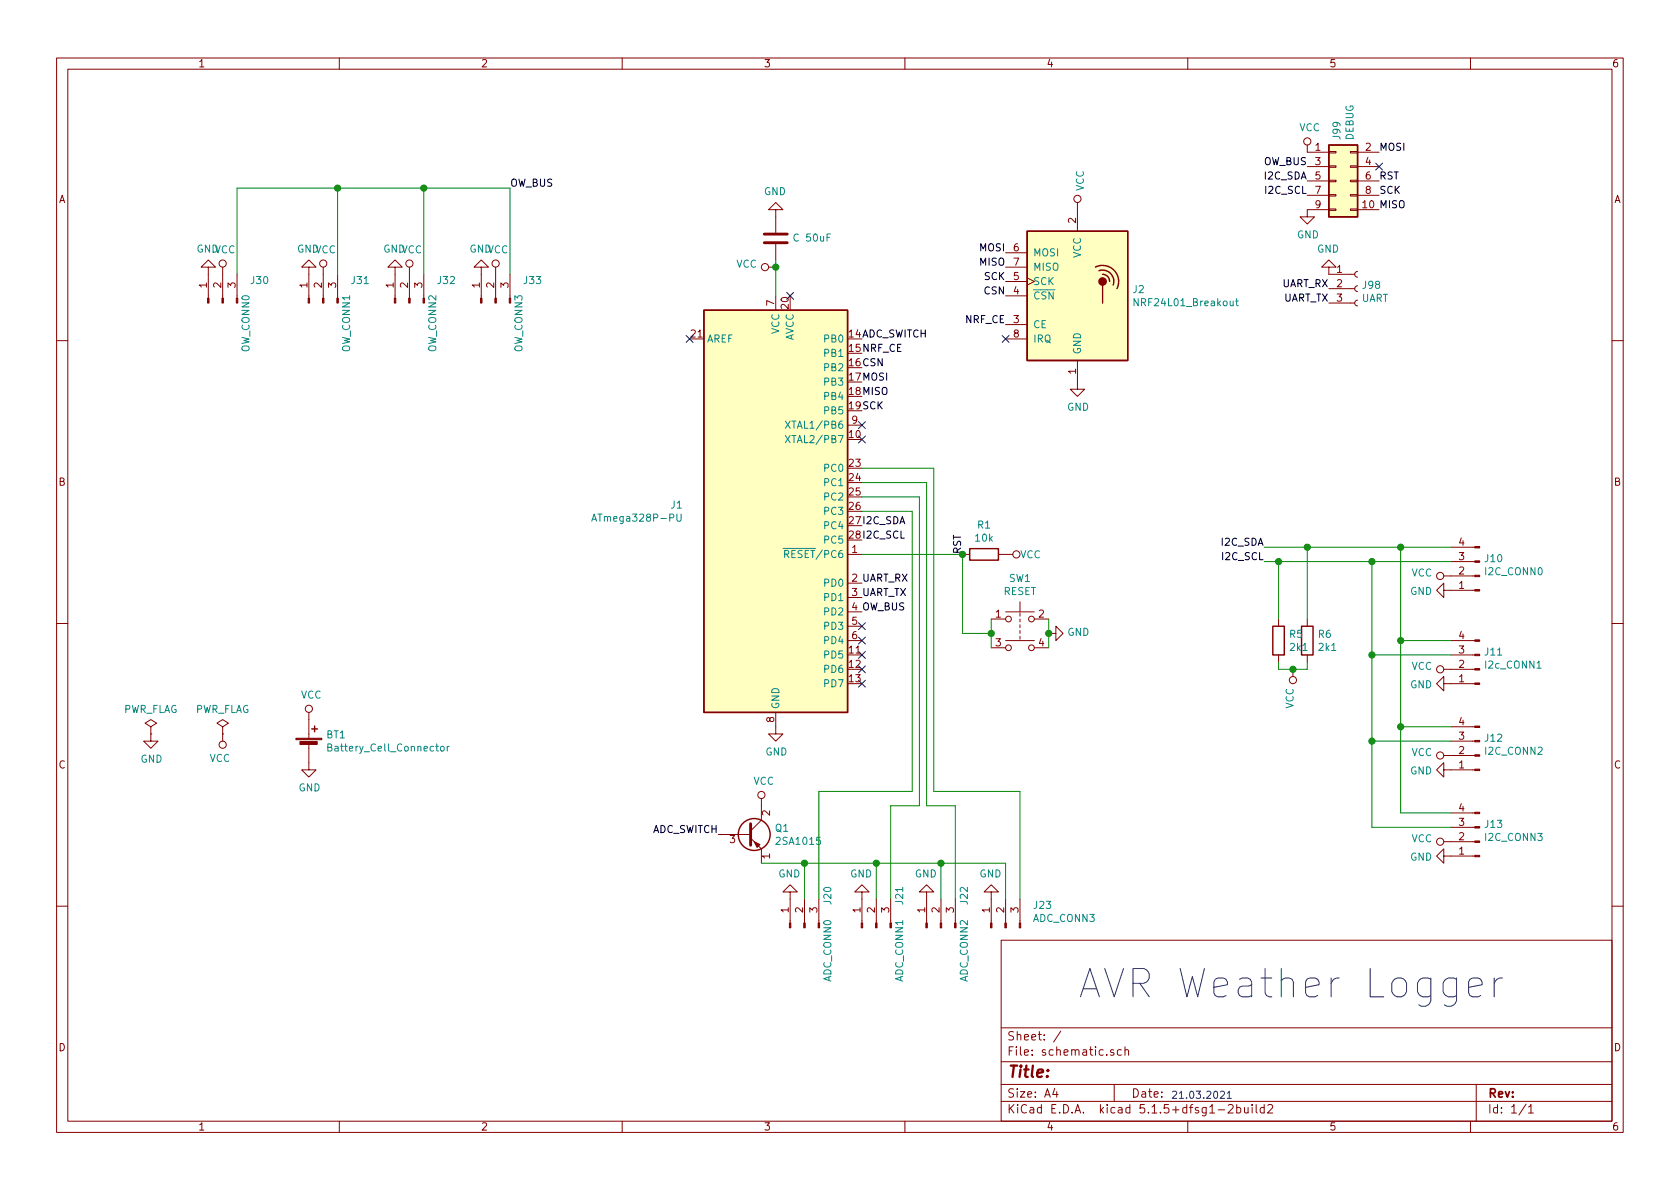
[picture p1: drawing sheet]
<svg xmlns="http://www.w3.org/2000/svg" width="297mm" height="210mm" viewBox="0 0 297 210" stroke-linecap="round" stroke-linejoin="round" font-family="sans-serif">
<g fill="none" stroke="#840000" stroke-width=".18">
<path d="M10 10.3h277v189.9h-277zM12 12.2h273v186.1h-273zM60 10.3v1.9M110 10.3v1.9M160 10.3v1.9M210 10.3v1.9M260 10.3v1.9M137.2 37.1h1.2l-1.2-1.3-1.3 1.3h1.3v4M190.5 35.8v5.1M231.1 25.6v1.3h3.8M231.1 29.5h3.8M231.1 32h3.8"/>
<path d="M231.1 34.5h3.8M234.9 37h1.3v.2h-1.3zM234.9 34.4h1.3v.3h-1.3zM234.9 29.3h1.3v.3h-1.3zM234.9 26.8h1.3v.2h-1.3zM234.9 31.9h1.3v.2h-1.3zM234.9 37.1h-3.8v1.2h1.3l-1.3 1.3-1.2-1.3h1.2M238.8 37h1.2v.2h-1.2zM238.8 34.4h1.2v.3h-1.2zM238.8 29.3h1.2v.3h-1.2zM238.8 26.8h1.2v.2h-1.2zM238.8 31.9h1.2v.2h-1.2z"/>
<path d="M240 26.9h3.8M240 37.1h3.8M240 29.5h3.8M240 32h3.8M240 34.5h3.8M36.8 47.2h1.3l-1.3-1.2-1.2 1.2h1.2v5.5M39.4 47.2v5.5M41.9 48.5v4.2M54.6 47.2h1.3l-1.3-1.2-1.3 1.2h1.3v5.5M57.1 47.2v5.5M59.7 48.5v4.2M69.8 47.2h1.3l-1.3-1.2-1.2 1.2h1.2v5.5"/>
<path d="M72.4 47.2v5.5M74.9 48.5v4.2M85.1 47.2h1.3l-1.3-1.2-1.3 1.2h1.3v5.5M87.6 47.2v5.5M90.2 48.5v4.2M135.9 47.2h1.3M137.2 43.2v2.8M137.2 52.3v2.6M177.8 57.4h3.8M177.8 52.3h3.8M177.8 49.8h3.8M177.8 44.7h3.8"/>
<path d="M177.8 47.2h3.8M177.8 59.9h3.8M181.6 49.1l1.3 .7-1.3 .6M234.9 47.2h1.3l-1.3-1.2-1.2 1.2h1.2v1.3h4.6M234.9 53.6h4.6M234.9 51h4.6M240 53.1l-.3 .1-.2 .3 .1 .4 .4 .2M240 50.5l-.3 .1-.2 .4 .1 .4 .4 .2M240 48l-.3 .1-.2 .3 .1 .4 .4 .2M10 60.2h2M149.9 75.2h2.5M190.5 63.7v5.1h1.3l-1.3 1.3-1.3-1.3h1.3"/>
<path d="M285 60.2h2M149.9 98h2.5M170.2 98h1.2M176.5 98h2.6M256.5 96.8h4.3M256.5 99.3h4.3M10 110.3h2M149.9 113.3h2.5M149.9 108.2h2.5M149.9 103.1h2.5M149.9 105.7h2.5M149.9 110.7h2.5"/>
<path d="M175.3 109.5h2.5M175.3 114.5h2.5M177.8 113.3h5.1M177.8 108.2h5.1M180.3 106.4v1.8M180.3 108.5v.5M180.3 109.5v.5M180.3 110.5v.5M180.3 111.5v.5M180.3 112.5v.5M182.9 109.5h2.5M182.9 114.5h2.5"/>
<path d="M185.4 112h1.3v-1.3l1.3 1.3-1.3 1.3v-1.3M226.1 109.5v1.2M226.1 115.8v1.3M228.6 118.4v1.2M231.1 109.5v1.2M231.1 115.8v1.3M255.3 104.4v-1.3l-1.3 1.3 1.3 1.3v-1.3h5.5M255.3 118.4h5.5M255.3 101.8h5.5M256.5 113.3h4.3M256.5 115.8h4.3M285 110.3h2"/>
<path d="M26.7 128.5l1-.6-1-.7-1 .7 1 .6v1.3M26.7 129.8h.1M26.7 129.8v1.3h1.2l-1.2 1.2-1.3-1.2h1.3M39.4 128.5l1-.6-1-.7-1 .7 1 .6v1.3M39.4 129.8h.1M39.4 129.8v1.3M54.6 131.6v4.5h1.3l-1.3 1.3-1.3-1.3h1.3M54.6 126v4.6M137.2 126v3.8h1.2l-1.2 1.3-1.3-1.3h1.3M255.3 136.1v-1.2l-1.3 1.2 1.3 1.3v-1.3h5.5M255.3 120.9v-1.3l-1.3 1.3 1.3 1.3v-1.3h5.5M255.3 133.6h5.5"/>
<path d="M256.5 128.5h4.3M256.5 131.1h4.3M127 147.6h5.7M132.7 148.2l1.9 1.9v2.5M134.6 141.2v3.8l-1.9 1.9M139.7 157.7h1.3l-1.3-1.2-1.3 1.2h1.3v5.5M142.2 159v4.2M144.8 159v4.2M152.4 157.7h1.3l-1.3-1.2-1.3 1.2h1.3v5.5M154.9 159v4.2M157.5 159v4.2M163.8 157.7h1.3l-1.3-1.2-1.2 1.2h1.2v5.5"/>
<path d="M166.4 159v4.2M168.9 159v4.2M175.3 157.7h1.2l-1.2-1.2-1.3 1.2h1.3v5.5M177.8 159v4.2M180.3 159v4.2M255.3 151.4v-1.3l-1.3 1.3 1.3 1.2v-1.2h5.5M255.3 148.8h5.5M256.5 143.8h4.3M256.5 146.3h4.3M10 160.2h2M177 166.3h108v32h-108zM285 160.2h2"/>
<path d="M60 198.3v1.9M110 198.3v1.9M160 198.3v1.9M177 194.8h108M177 191.8h108M177 187.8h108M177 181.8h108M186.5 192.5l-.4 1h1M186.8 193v1M187.6 182.3l-1.3 2M196.9 185.7l-.4-.1-.2 .2 .1 .2 .5 .2v.3h-.6M197 191.8v3"/>
<path d="M198.3 185.7l-.5-.1-.2 .3v.6l.2 .1 .5-.1M198.9 185.7l.2-.1 .4 .1v.9M198.9 185.1v1.5M210 198.3v1.9M215.4 196.3h1.1M217.2 195.5l.2-.2h.4l.2 .5-.9 1h.9M218.7 195.9l.4-.1 .3 .3-.1 .6h-.6M218.7 195.3v1.5M220 195.8l.1 .9 .3 .1 .3-.1M220.7 195.8v1M221.4 195.3v.2M221.4 195.8v1"/>
<path d="M222.1 195.3v1.3l.2 .2M223.5 195.9l-.4-.1-.3 .3 .1 .6 .2 .1 .4-.1M223.5 195.3v1.5M224.2 195.5l.2-.2h.3l.3 .5-.9 1h.9M260 198.3v1.9M261 191.8v6.5M269.8 195.2l-1.2 2M270.3 195.8l.4-.5v1.5M270.3 196.8h.8"/>
<circle cx="190.5" cy="35.2" r=".63"/>
<circle cx="231.1" cy="25" r=".63"/>
<circle cx="39.4" cy="46.6" r=".63"/>
<circle cx="57.1" cy="46.6" r=".63"/>
<circle cx="72.4" cy="46.6" r=".63"/>
<circle cx="87.6" cy="46.6" r=".63"/>
<circle cx="135.3" cy="47.2" r=".63"/>
<circle cx="179.7" cy="98" r=".63"/>
<circle cx="178.3" cy="114.5" r=".51"/>
<circle cx="178.3" cy="109.5" r=".51"/>
<circle cx="182.4" cy="114.5" r=".51"/>
<circle cx="182.4" cy="109.5" r=".51"/>
<circle cx="254.6" cy="118.4" r=".63"/>
<circle cx="254.6" cy="101.8" r=".63"/>
<circle cx="39.4" cy="131.7" r=".63"/>
<circle cx="54.6" cy="125.3" r=".63"/>
<circle cx="228.6" cy="120.3" r=".63"/>
<circle cx="254.6" cy="133.6" r=".63"/>
<circle cx="134.6" cy="140.6" r=".63"/>
<circle cx="254.6" cy="148.8" r=".63"/>
</g>
<g fill="#840000" stroke="#840000" stroke-width=".18">
<path d="M144.7 163.2h.2v.9h-.2z"/>
<path d="M142.1 163.2h.3v.9h-.3z"/>
<path d="M139.6 163.2h.2v.9h-.2z"/>
<path d="M41.8 52.7h.2v.9h-.2z"/>
<path d="M39.2 52.7h.3v.9h-.3z"/>
<path d="M36.7 52.7h.3v.9h-.3z"/>
<path d="M59.6 52.7h.2v.9h-.2z"/>
<path d="M57 52.7h.3v.9h-.3z"/>
<path d="M54.5 52.7h.2v.9h-.2z"/>
<path d="M90 52.7h.3v.9h-.3z"/>
<path d="M87.5 52.7h.3v.9h-.3z"/>
<path d="M85 52.7h.2v.9h-.2z"/>
<path d="M180.2 163.2h.3v.9h-.3z"/>
<path d="M177.7 163.2h.2v.9h-.2z"/>
<path d="M175.1 163.2h.3v.9h-.3z"/>
<path d="M168.8 163.2h.2v.9h-.2z"/>
<path d="M166.2 163.2h.3v.9h-.3z"/>
<path d="M163.7 163.2h.3v.9h-.3z"/>
<path d="M157.4 163.2h.2v.9h-.2z"/>
<path d="M154.8 163.2h.3v.9h-.3z"/>
<path d="M152.3 163.2h.2v.9h-.2z"/>
<path d="M260.8 143.6h.8v.3h-.8z"/>
<path d="M260.8 146.2h.8v.2h-.8z"/>
<path d="M260.8 148.7h.8v.3h-.8z"/>
<path d="M260.8 151.3h.8v.2h-.8z"/>
<path d="M74.8 52.7h.3v.9h-.3z"/>
<path d="M72.3 52.7h.2v.9h-.2z"/>
<path d="M69.7 52.7h.3v.9h-.3z"/>
<path d="M260.8 113.2h.8v.2h-.8z"/>
<path d="M260.8 115.7h.8v.2h-.8z"/>
<path d="M260.8 118.2h.8v.3h-.8z"/>
<path d="M260.8 120.8h.8v.2h-.8z"/>
<path d="M260.8 96.6h.8v.3h-.8z"/>
<path d="M260.8 99.2h.8v.2h-.8z"/>
<path d="M260.8 101.7h.8v.3h-.8z"/>
<path d="M260.8 104.3h.8v.2h-.8z"/>
<path d="M260.8 128.4h.8v.2h-.8z"/>
<path d="M260.8 130.9h.8v.3h-.8z"/>
<path d="M260.8 133.5h.8v.2h-.8z"/>
<path d="M260.8 136h.8v.3h-.8z"/>
<path d="M133.3 148.8l1.1 .5-.5 .6z"/>
<path d="M52.3 130.6h4.6v.2h-4.6z"/>
<path d="M53 131.1h3.1v.5h-3.1z"/>
</g>
<g fill="#ffffc2" stroke="#ffffc2" stroke-width=".18">
<path d="M181.6 40.9h17.8v22.8h-17.8z"/>
<path d="M234.9 25.6h5.1v12.7h-5.1z"/>
<path d="M124.5 54.9h25.4v71.1h-25.4z"/>
</g>
<g fill="none" stroke="#840000" stroke-width=".25">
<path d="M234.9 25.6h5.1v12.7h-5.1zM124.5 54.9h25.4v71.1h-25.4zM181.6 40.9h17.8v22.8h-17.8zM193.7 47.2a2.84 2.84 0 0 1 3.3 .6 2.84 2.84 0 0 1 .5 3.2M194.3 47.9a1.99 1.99 0 0 1 2 .5 1.99 1.99 0 0 1 .5 2M194.9 48.5a1.25 1.25 0 0 1 1.3 1.3M194.9 50.4v3.2M171.4 97h5.1v2.1h-5.1zM225 110.7h2.1v5.1h-2.1zM230.1 110.7h2.1v5.1h-2.1zM55.1 128.9h1M55.6 128.4v1"/>
<circle cx="133.3" cy="147.6" r="2.82"/>
</g>
<circle cx="194.9" cy="49.8" r=".63" fill="#840000" stroke="#840000" stroke-width=".25"/>
<g fill="none" stroke="#008484" stroke-width=".18">
<path d="M201.2 52.8v1.3l-.7-1.3v1.3M218.5 53.2h.4M218.6 52.8v1.1l.3 .2M138.9 77l.8 1.3M138.9 74.5l.8 1.2M139.7 77l-.8 1.3M139.7 74.5l-.8 1.2M104.6 92.2l.5-1.3 .4 1.3M104.7 91.8h.7M119.7 90.9v1l.2 .3 .4-.1 .1-.2v-1M138.4 97h1.3M138.7 98l.6-.1 .2-.1-.1-.3-.2-.2h-.5v1.3"/>
<path d="M139 98l.5 .6M58 132.2l.5-.1 .1-.2v-.2l-.6-.2v1.3h.5l.1-.1 .1-.3-.3-.2M77.9 132.1l.2-.1 .4 .1v.5l-.1 .2h-.3l-.2-.1zM79.1 132v.8M79.5 132l-.4 .2"/>
</g>
<path d="M132.7 145.7v3.8z" fill="#840000" stroke="#840000" stroke-width=".51"/>
<path d="M135.1 41.4h4.1M135.1 42.9h4.1" fill="none" stroke="#840000" stroke-width=".51"/>
<g fill="none" stroke="#008400" stroke-width=".18">
<path d="M59.7 33.3v15.2M74.9 33.3v15.2M41.9 48.5v-15.2h48.3v15.2M137.2 46v6.3M152.4 87.9h10.2v54.6h-5.1v16.5M152.4 85.3h11.4v57.2h5.1v16.5M152.4 98h17.8v14h5.1M152.4 90.4h8.9v49.5h-16.5v19.1M152.4 82.8h12.7v57.1h15.2v19.1M223.5 96.8h33M223.5 99.3h33M226.1 99.3v10.2"/>
<path d="M231.1 96.8v12.7M242.6 99.3v47h13.9M247.6 96.8v47h8.9M175.3 109.5v5M185.4 109.5v5M226.1 117.1v1.3h5v-1.3M242.6 115.8h13.9M247.6 113.3h8.9M242.6 131.1h13.9M247.6 128.5h8.9M134.6 152.6h43.2v6.4M142.2 152.6v6.4"/>
<path d="M154.9 152.6v6.4M166.4 152.6v6.4"/>
</g>
<path d="M259.7 174.6l2.4-.5v-.4l-.3-.5-.5-.3h-.9l-.5 .3-.2 .5v1.9l.2 .4 .5 .3h.9l.5-.3M264.2 172.9v3.4M265.6 172.9a1.28 1.28 0 0 0-1.4 1M215.8 193.1l.5-.1 .2 .1v.2v.2l-.8 .7h.8M217 193.3l.3-.3v1.2M217 194.2h.7" fill="none" stroke="#0000c2" stroke-width=".18"/>
<g fill="#008400" stroke="#008400" stroke-width=".25">
<circle cx="231.1" cy="96.8" r=".51"/>
<circle cx="175.3" cy="112" r=".51"/>
<circle cx="59.7" cy="33.3" r=".51"/>
<circle cx="74.9" cy="33.3" r=".51"/>
<circle cx="170.2" cy="98" r=".51"/>
<circle cx="185.4" cy="112" r=".51"/>
<circle cx="247.7" cy="113.3" r=".51"/>
<circle cx="228.6" cy="118.4" r=".51"/>
<circle cx="247.7" cy="128.5" r=".51"/>
<circle cx="166.4" cy="152.6" r=".51"/>
<circle cx="242.6" cy="115.8" r=".51"/>
<circle cx="242.6" cy="131.1" r=".51"/>
<circle cx="137.2" cy="47.2" r=".51"/>
<circle cx="154.9" cy="152.6" r=".51"/>
<circle cx="142.2" cy="152.6" r=".51"/>
<circle cx="247.7" cy="96.8" r=".51"/>
<circle cx="242.6" cy="99.3" r=".51"/>
<circle cx="226.1" cy="99.3" r=".51"/>
</g>
<g fill="none" stroke="#000084" stroke-width=".18">
<path d="M243.2 28.8l1.2 1.3M244.4 28.8l-1.2 1.3M121.3 59.3l1.2 1.2M122.5 59.3l-1.2 1.2M139.1 51.7l1.2 1.2M140.3 51.7l-1.2 1.2M177.2 59.3l1.2 1.2M178.4 59.3l-1.2 1.2M151.8 74.6l1.2 1.2M151.8 77.1l1.2 1.2M153 74.6l-1.2 1.2M153 77.1l-1.2 1.2"/>
<path d="M151.8 112.7l1.2 1.2M151.8 115.2l1.2 1.2M151.8 117.7l1.2 1.3M151.8 110.1l1.2 1.2M153 112.7l-1.2 1.2M153 115.2l-1.2 1.2M153 117.7l-1.2 1.3M153 110.1l-1.2 1.2M151.8 120.3l1.2 1.2M153 120.3l-1.2 1.2"/>
</g>
<text font-size="7" fill="#0000c2" x="190.5" y="176.5">AVR Weather Logger</text>
<text font-size="2.8" fill="#840000" x="178" y="190.5">Title:</text>
<g font-size="2.1" fill="#840000">
<text x="178" y="184">Sheet: /</text>
<text x="178" y="186.7">File: schematic.sch</text>
<text x="178" y="196.9">KiCad E.D.A. kicad 5.1.5+dfsg1-2build2</text>
<text x="178" y="194.1">Size: A4</text>
<text x="200" y="194.1">Date:</text>
<text x="263" y="194.1">Rev:</text>
<text x="263" y="196.9">Id: 1/1</text>
</g>
<g font-size="1.8" fill="#840000">
<text x="35" y="11.9">1</text>
<text x="85" y="11.9">2</text>
<text x="135" y="11.9">3</text>
<text x="185" y="11.9">4</text>
<text x="235" y="11.9">5</text>
<text x="285" y="11.9">6</text>
<text x="232.6" y="26.7">1</text>
<text x="232.6" y="29.2">3</text>
<text x="241.5" y="26.7">2</text>
<text x="241.5" y="29.2">4</text>
<text x="10.4" y="35.9">A</text>
<text x="232.6" y="31.7">5</text>
<text x="232.6" y="34.3">7</text>
<text x="241.5" y="31.7">6</text>
<text x="241.5" y="34.3">8</text>
<text x="285.4" y="35.9">A</text>
<text x="190.2" y="39.5" transform="rotate(-90 190.2 39.5)">2</text>
<text x="232.6" y="36.8">9</text>
<text x="179.2" y="44.4">6</text>
<text x="179.2" y="47">7</text>
<text x="36.6" y="50.9" transform="rotate(-90 36.6 50.9)">1</text>
<text x="39.1" y="50.9" transform="rotate(-90 39.1 50.9)">2</text>
<text x="41.7" y="50.9" transform="rotate(-90 41.7 50.9)">3</text>
<text x="54.4" y="50.9" transform="rotate(-90 54.4 50.9)">1</text>
<text x="56.9" y="50.9" transform="rotate(-90 56.9 50.9)">2</text>
<text x="59.4" y="50.9" transform="rotate(-90 59.4 50.9)">3</text>
<text x="69.6" y="50.9" transform="rotate(-90 69.6 50.9)">1</text>
<text x="72.1" y="50.9" transform="rotate(-90 72.1 50.9)">2</text>
<text x="74.7" y="50.9" transform="rotate(-90 74.7 50.9)">3</text>
<text x="84.8" y="50.9" transform="rotate(-90 84.8 50.9)">1</text>
<text x="87.4" y="50.9" transform="rotate(-90 87.4 50.9)">2</text>
<text x="89.9" y="50.9" transform="rotate(-90 89.9 50.9)">3</text>
<text x="179.2" y="52.1">4</text>
<text x="179.2" y="49.5">5</text>
<text x="236.4" y="48.3">1</text>
<text x="236.4" y="50.8">2</text>
<text x="236.4" y="53.3">3</text>
<text x="122.2" y="59.7">21</text>
<text x="136.9" y="54.1" transform="rotate(-90 136.9 54.1)">7</text>
<text x="139.4" y="54.6" transform="rotate(-90 139.4 54.6)">20</text>
<text x="179.2" y="57.1">3</text>
<text x="179.2" y="59.7">8</text>
<text x="190.2" y="66.1" transform="rotate(-90 190.2 66.1)">1</text>
<text x="150.2" y="77.5">10</text>
<text x="150.6" y="74.9">9</text>
<text x="150.2" y="82.5">23</text>
<text x="10.4" y="85.9">B</text>
<text x="150.2" y="85.1">24</text>
<text x="150.2" y="87.6">25</text>
<text x="285.4" y="85.9">B</text>
<text x="150.2" y="90.2">26</text>
<text x="150.6" y="97.8">1</text>
<text x="258" y="101.6">2</text>
<text x="258" y="99.1">3</text>
<text x="258" y="96.5">4</text>
<text x="258" y="104.1">1</text>
<text x="150.6" y="110.5">5</text>
<text x="150.6" y="113">6</text>
<text x="176" y="109.2">1</text>
<text x="183.7" y="109.2">2</text>
<text x="258" y="113">4</text>
<text x="150.2" y="115.6">11</text>
<text x="150.2" y="118.1">12</text>
<text x="176" y="114.3">3</text>
<text x="183.7" y="114.3">4</text>
<text x="258" y="118.1">2</text>
<text x="258" y="115.6">3</text>
<text x="150.2" y="120.6">13</text>
<text x="258" y="120.6">1</text>
<text x="136.9" y="127.7" transform="rotate(-90 136.9 127.7)">8</text>
<text x="258" y="130.8">3</text>
<text x="258" y="128.3">4</text>
<text x="10.4" y="135.9">C</text>
<text x="258" y="135.9">1</text>
<text x="258" y="133.3">2</text>
<text x="285.4" y="135.9">C</text>
<text x="258" y="143.5">4</text>
<text x="129.1" y="149.1">3</text>
<text x="136.1" y="144.2" transform="rotate(-90 136.1 144.2)">2</text>
<text x="258" y="148.6">2</text>
<text x="258" y="146">3</text>
<text x="136.1" y="151.9" transform="rotate(-90 136.1 151.9)">1</text>
<text x="258" y="151.1">1</text>
<text x="139.4" y="161.4" transform="rotate(-90 139.4 161.4)">1</text>
<text x="142" y="161.4" transform="rotate(-90 142 161.4)">2</text>
<text x="144.5" y="161.4" transform="rotate(-90 144.5 161.4)">3</text>
<text x="152.1" y="161.4" transform="rotate(-90 152.1 161.4)">1</text>
<text x="154.7" y="161.4" transform="rotate(-90 154.7 161.4)">2</text>
<text x="157.2" y="161.4" transform="rotate(-90 157.2 161.4)">3</text>
<text x="163.6" y="161.4" transform="rotate(-90 163.6 161.4)">1</text>
<text x="166.1" y="161.4" transform="rotate(-90 166.1 161.4)">2</text>
<text x="168.7" y="161.4" transform="rotate(-90 168.7 161.4)">3</text>
<text x="175" y="161.4" transform="rotate(-90 175 161.4)">1</text>
<text x="177.5" y="161.4" transform="rotate(-90 177.5 161.4)">2</text>
<text x="180.1" y="161.4" transform="rotate(-90 180.1 161.4)">3</text>
<text x="10.4" y="185.9">D</text>
<text x="285.4" y="185.9">D</text>
<text x="35" y="199.9">1</text>
<text x="85" y="199.9">2</text>
<text x="135" y="199.9">3</text>
<text x="185" y="199.9">4</text>
<text x="235" y="199.9">5</text>
<text x="285" y="199.9">6</text>
</g>
<g font-size="1.8" fill="#008484">
<text x="229.7" y="23.2">VCC</text>
<text x="237" y="24.6" transform="rotate(-90 237 24.6)">J99</text>
<text x="239.3" y="24.8" transform="rotate(-90 239.3 24.8)">DEBUG</text>
<text x="135.1" y="34.5">GND</text>
<text x="191.6" y="33.8" transform="rotate(-90 191.6 33.8)">VCC</text>
<text x="34.7" y="44.7">GNDVCC</text>
<text x="52.5" y="44.7">GNDVCC</text>
<text x="67.8" y="44.7">GNDVCC</text>
<text x="83" y="44.7">GNDVCC</text>
<text x="130.2" y="47.3">VCC</text>
<text x="140.6" y="42.7">C 50uF</text>
<text x="182.6" y="45.3">MOSI</text>
<text x="182.6" y="47.9">MISO</text>
<text x="191.1" y="45.6" transform="rotate(-90 191.1 45.6)">VCC</text>
<text x="229.3" y="42.2">GND</text>
<text x="232.9" y="44.7">GND</text>
<text x="44.4" y="50.2">J30</text>
<text x="62.2" y="50.2">J31</text>
<text x="77.4" y="50.2">J32</text>
<text x="92.7" y="50.2">J33</text>
<text x="182.6" y="53">CSN</text>
<text x="182.6" y="50.4">SCK</text>
<text x="200.4" y="51.8">J2</text>
<text x="240.7" y="53.4">UART</text>
<text x="241" y="51.1">J98</text>
<text x="137.8" y="59.1" transform="rotate(-90 137.8 59.1)">VCC</text>
<text x="182.6" y="58">CE</text>
<text x="201" y="54.1">NRF24L01_Breakout</text>
<text x="44.1" y="62.3" transform="rotate(-90 44.1 62.3)">OW_CONN0</text>
<text x="61.9" y="62.3" transform="rotate(-90 61.9 62.3)">OW_CONN1</text>
<text x="77.1" y="62.3" transform="rotate(-90 77.1 62.3)">OW_CONN2</text>
<text x="92.4" y="62.3" transform="rotate(-90 92.4 62.3)">OW_CONN3</text>
<text x="125" y="60.6">AREF</text>
<text x="140.3" y="60.4" transform="rotate(-90 140.3 60.4)">AVCC</text>
<text x="145.9" y="60.6">PB0</text>
<text x="145.9" y="63.1">PB1</text>
<text x="145.9" y="65.7">PB2</text>
<text x="182.6" y="60.6">IRQ</text>
<text x="191.1" y="62.7" transform="rotate(-90 191.1 62.7)">GND</text>
<text x="145.9" y="68.2">PB3</text>
<text x="145.9" y="70.7">PB4</text>
<text x="139.8" y="75.8">XTAL1/PB6</text>
<text x="145.9" y="73.3">PB5</text>
<text x="188.7" y="72.6">GND</text>
<text x="139.8" y="78.4">XTAL2/PB7</text>
<text x="145.9" y="83.4">PC0</text>
<text x="118.7" y="89.9">J1</text>
<text x="145.9" y="86">PC1</text>
<text x="145.9" y="88.5">PC2</text>
<text x="105.6" y="92.2">ATmega328P-PU</text>
<text x="145.9" y="91.1">PC3</text>
<text x="145.9" y="93.6">PC4</text>
<text x="172.5" y="95.8">10k</text>
<text x="172.9" y="93.5">R1</text>
<text x="139.5" y="98.7">RESET/PC6</text>
<text x="145.9" y="96.1">PC5</text>
<text x="180.4" y="98.7">VCC</text>
<text x="249.6" y="101.9">VCC</text>
<text x="262.6" y="99.4">J10</text>
<text x="262.7" y="101.7">I2C_CONN0</text>
<text x="145.9" y="103.8">PD0</text>
<text x="145.9" y="106.3">PD1</text>
<text x="177.4" y="105.2">RESET</text>
<text x="178.4" y="102.9">SW1</text>
<text x="249.3" y="105.2">GND</text>
<text x="145.9" y="108.8">PD2</text>
<text x="145.9" y="111.4">PD3</text>
<text x="145.9" y="113.9">PD4</text>
<text x="188.7" y="112.4">GND</text>
<text x="228" y="112.8">R5</text>
<text x="233.1" y="112.8">R6</text>
<text x="145.9" y="116.5">PD5</text>
<text x="145.9" y="119">PD6</text>
<text x="228.2" y="115.1">2k1</text>
<text x="233.2" y="115.1">2k1</text>
<text x="249.6" y="118.5">VCC</text>
<text x="262.6" y="115.9">J11</text>
<text x="262.8" y="118.2">I2c_CONN1</text>
<text x="53.2" y="123.5">VCC</text>
<text x="137.8" y="125.5" transform="rotate(-90 137.8 125.5)">GND</text>
<text x="145.9" y="121.5">PD7</text>
<text x="228.7" y="125.3" transform="rotate(-90 228.7 125.3)">VCC</text>
<text x="249.3" y="121.7">GND</text>
<text x="21.7" y="126.1">PWR_FLAG</text>
<text x="34.4" y="126.1">PWR_FLAG</text>
<text x="57.7" y="130.6">BT1</text>
<text x="262.6" y="131.2">J12</text>
<text x="24.8" y="134.9">GND</text>
<text x="37" y="134.7">VCC</text>
<text x="58.6" y="132.9">Battery_Cell_Connector</text>
<text x="135.3" y="133.6">GND</text>
<text x="249.3" y="137">GND</text>
<text x="249.6" y="133.7">VCC</text>
<text x="262.7" y="133.5">I2C_CONN2</text>
<text x="52.8" y="139.9">GND</text>
<text x="133.2" y="138.8">VCC</text>
<text x="137.1" y="147.1">Q1</text>
<text x="137.5" y="149.4">2SA1015</text>
<text x="249.6" y="148.9">VCC</text>
<text x="262.6" y="146.4">J13</text>
<text x="262.7" y="148.7">I2C_CONN3</text>
<text x="137.6" y="155.2">GND</text>
<text x="150.3" y="155.2">GND</text>
<text x="161.7" y="155.2">GND</text>
<text x="173.2" y="155.2">GND</text>
<text x="249.3" y="152.2">GND</text>
<text x="147" y="159.9" transform="rotate(-90 147 159.9)">J20</text>
<text x="159.7" y="159.9" transform="rotate(-90 159.7 159.9)">J21</text>
<text x="171.1" y="159.9" transform="rotate(-90 171.1 159.9)">J22</text>
<text x="182.9" y="160.7">J23</text>
<text x="182.7" y="163">ADC_CONN3</text>
<text x="147" y="173.6" transform="rotate(-90 147 173.6)">ADC_CONN0</text>
<text x="159.7" y="173.6" transform="rotate(-90 159.7 173.6)">ADC_CONN1</text>
<text x="171.1" y="173.6" transform="rotate(-90 171.1 173.6)">ADC_CONN2</text>
</g>
<g font-size="1.8">
<text x="223.4" y="29.2">OW_BUS</text>
<text x="243.8" y="26.7">MOSI</text>
<text x="90.2" y="33">OW_BUS</text>
<text x="223.7" y="31.7">I2C_SDA</text>
<text x="223.9" y="34.3">I2C_SCL</text>
<text x="243.8" y="34.3">SCK</text>
<text x="243.8" y="31.7">RST</text>
<text x="241" y="36.8">10 MISO</text>
<text x="173.3" y="44.4">MOSI</text>
<text x="173.3" y="47">MISO</text>
<text x="174.1" y="49.5">SCK</text>
<text x="174.1" y="52.1">CSN</text>
<text x="226.6" y="50.8">UART_RX</text>
<text x="226.8" y="53.3">UART_TX</text>
<text x="150.2" y="59.7">14ADC_SWITCH</text>
<text x="170.7" y="57.1">NRF_CE</text>
<text x="150.2" y="62.2">15NRF_CE</text>
<text x="150.2" y="64.8">16CSN</text>
<text x="150.2" y="67.3">17MOSI</text>
<text x="150.2" y="69.8">18MISO</text>
<text x="150.2" y="72.4">19SCK</text>
<text x="150.2" y="92.7">27I2C_SDA</text>
<text x="150.2" y="95.2">28I2C_SCL</text>
<text x="169.9" y="98" transform="rotate(-90 169.9 98)">RST</text>
<text x="216.1" y="96.5">I2C_SDA</text>
<text x="216.3" y="99.1">I2C_SCL</text>
<text x="150.6" y="102.9">2 UART_RX</text>
<text x="150.6" y="105.4">3 UART_TX</text>
<text x="150.6" y="107.9">4 OW_BUS</text>
<text x="115.2" y="147.3">ADC_SWITCH</text>
</g>
<text font-size="1.8" fill="#0000c2" x="207" y="194.3">21.03.2021</text>
</svg>
